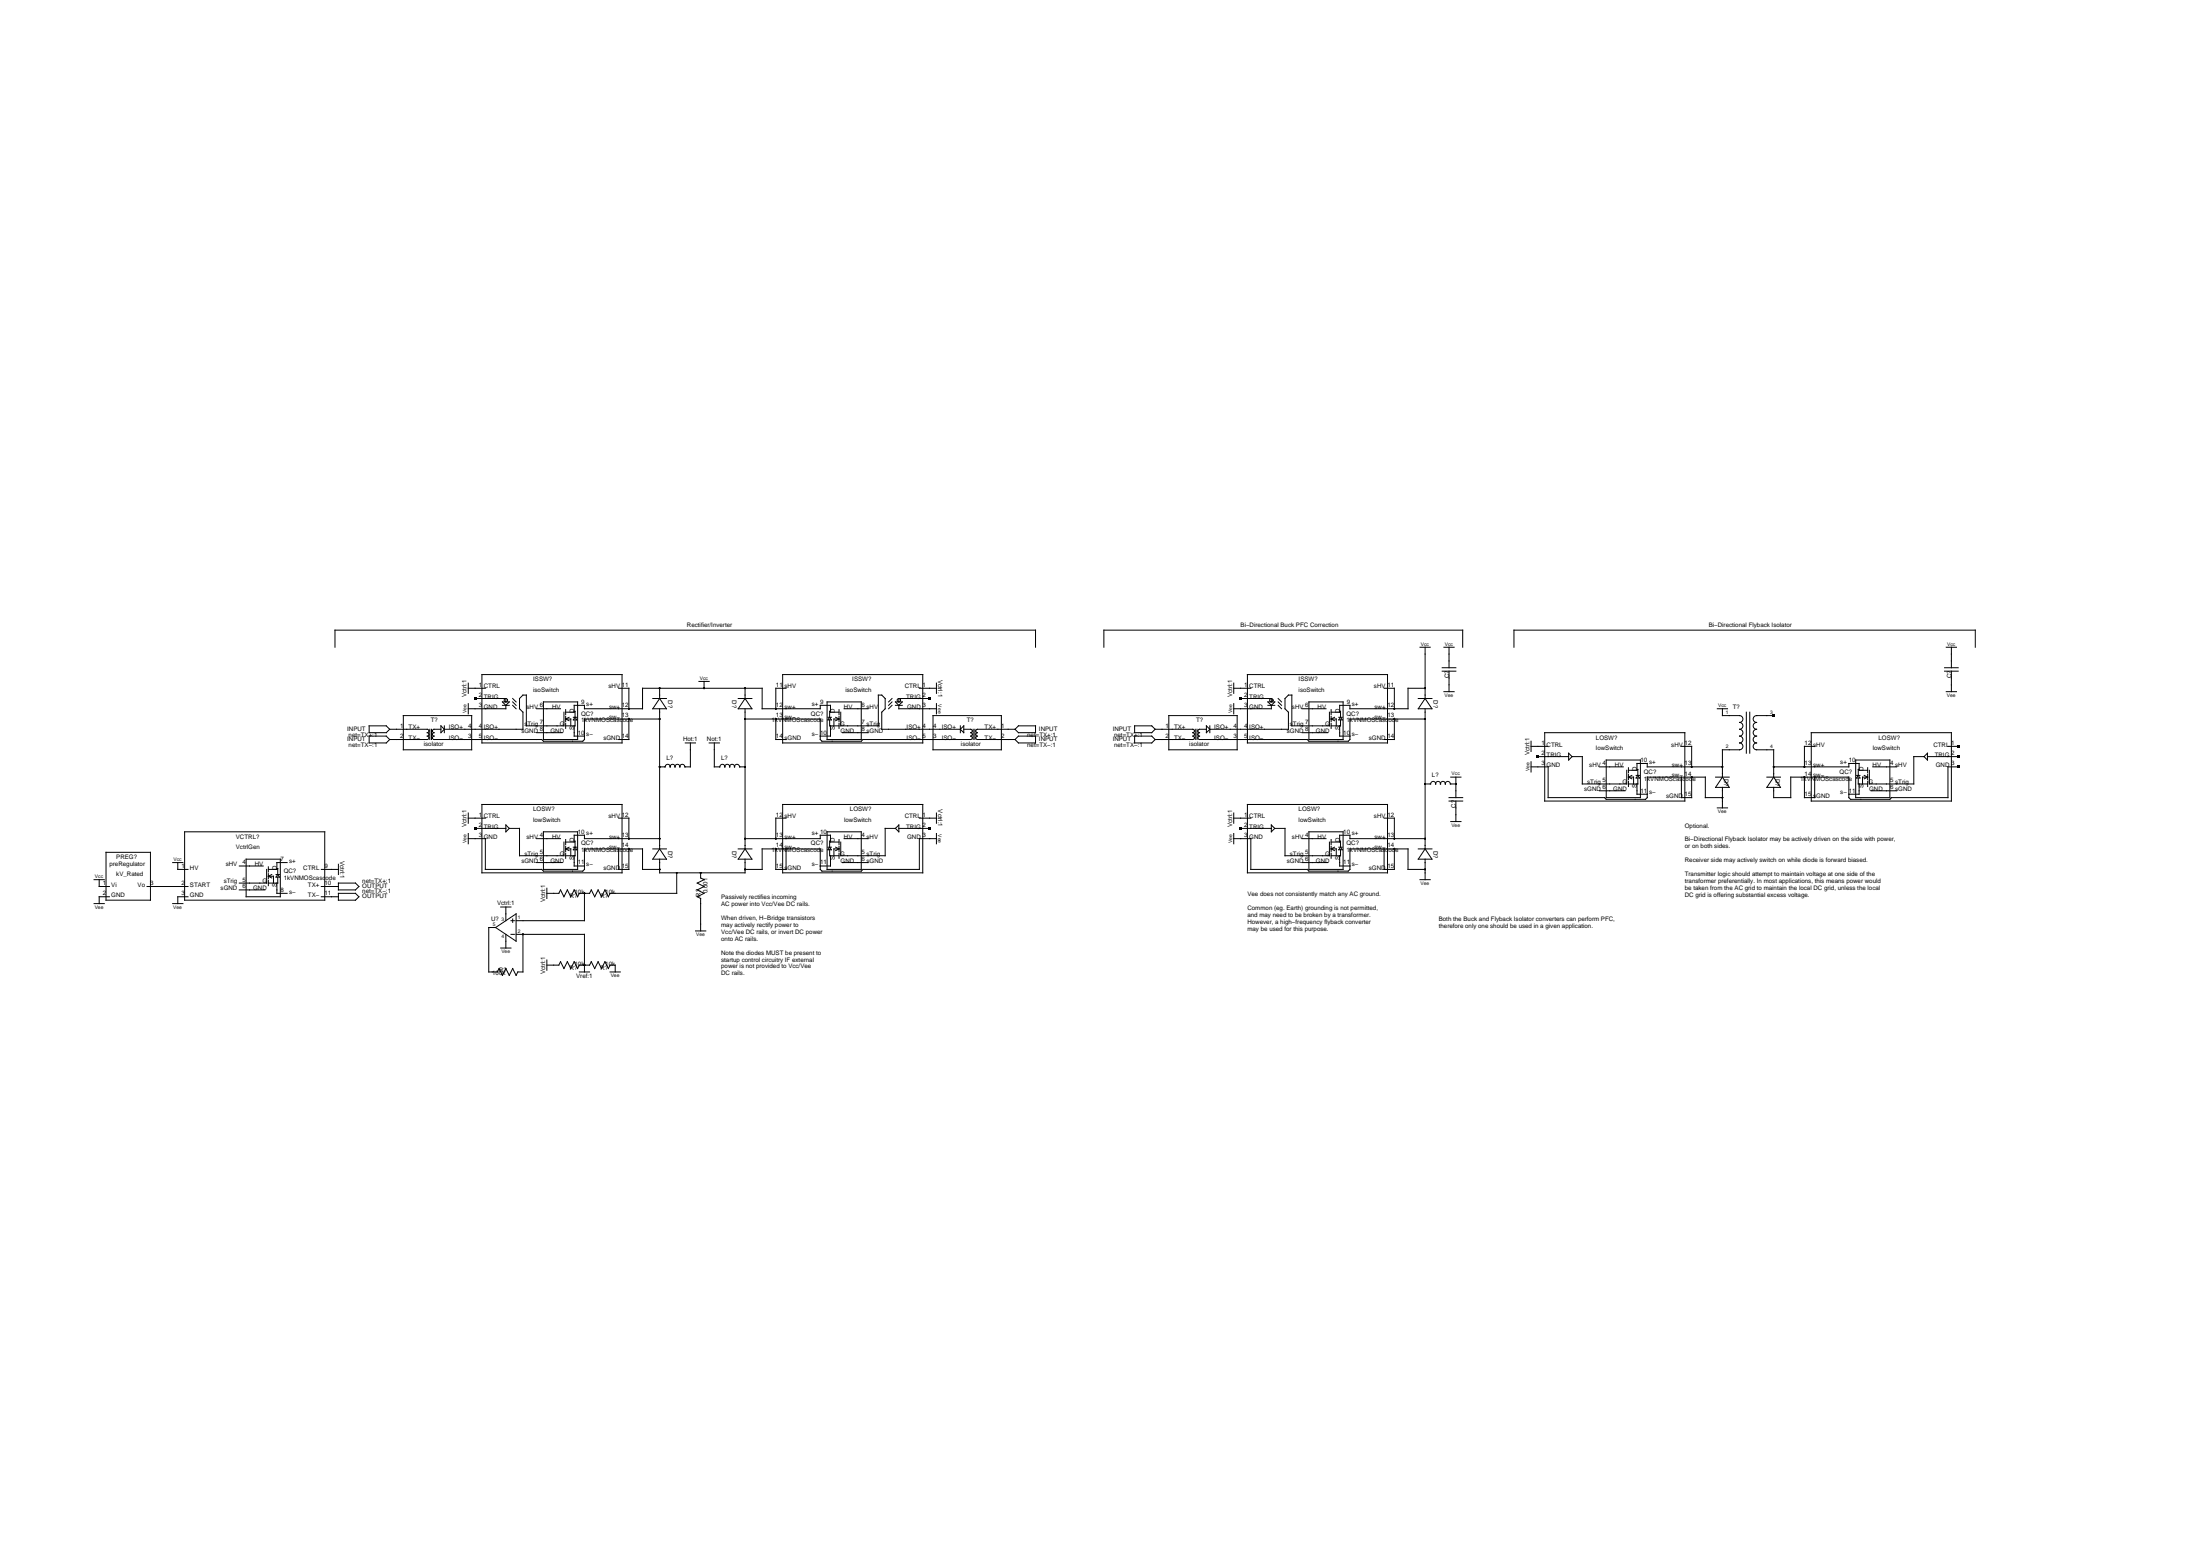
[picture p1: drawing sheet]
<svg xmlns="http://www.w3.org/2000/svg" width="297mm" height="210mm" viewBox="0 0 297 210" stroke-linecap="round" stroke-linejoin="round" font-family="sans-serif">
<g fill="none" stroke="#000" stroke-width=".14">
<path d="M45.2 87.4v-2.3h94.6v2.3M49.8 98h2.3l.5 .4-.5 .5h-2.3zM49.8 99.4h2.3l.5 .4-.5 .5h-2.3zM52.6 98.4h5.1l.1 .1 .1 .2-.1 .1-.1 .1 .1 .1 .1 .1-.1 .2-.1 .1h.1l.1 .2-.1 .2h-.1h-5.1M54.5 96.6h9.2v4.6h-9.2zM58 98.4v1.4M58.3 98.4v1.4M59.5 98l.5 .4-.5 .5zM60 98v.9M63.2 92.9h2.3M63.2 92.2v1.4M63.2 95v1.4"/>
<path d="M64.1 94.3h4.2v.5M65.1 91.1h18.9v9.2h-18.9zM67.8 95.2h1M67.8 94.8h1l-.5 .4zM68.3 95.2v.5h-5.1M69.2 94.3l.5 .5M69.2 94.8l.5 .4M69.2 95.2l.5 .5M72.5 95.7h3.2M72.5 98.9h3.4M73.4 94.8h4.6v5h-4.6zM76.1 96.1v1.9h-5v-4.2h-.5l-.5 .5v1.4l.5 .4v2.3h-10.6"/>
<path d="M76.4 96.1h1.1v-.9h1.4v.5h7.9v-2.8h16.1v2.8h7.8v-.5h1.4v.9h1.2M76.4 97.1h.7v.9M76.4 95.8v.7M76.4 96.7v.7M76.4 97.6v.7M76.4 97.1l.4 .2M76.8 96.8l-.4 .3M77.4 96.8h.5M77.5 98v1.4h1.4M77.5 96h.1v.8M77.6 97.2v.8h-1.2M77.6 96.8l.3 .4h-.5z"/>
<path d="M83.5 92.9h1.4v2.8M84.9 97.1v2.7h-1.4M88.1 94.3h1.9M89.1 97.1h-10.2v2.7l-.2 .3h-5.3l-.3-.3h-14.7v-.2v-.2h.2l-.2-.1v-.2v-.1l.2-.1-.2-.1v-.1v-.2l1.1-.1M89.1 94.3l.9 1.4h-1.9zM89.1 92.9v1.4M89.1 95.7v18.9M94.4 92h1.4M95.1 92v.9M99.7 94.3h1.8M100.6 97.1h10.1v2.7l.3 .3h5.3l.2-.3h14.7l.1-.2-.1-.2h-.2l.2-.1 .1-.2-.1-.1-.2-.1 .2-.1 .1-.1-.1-.2-1.1-.1M100.6 94.3l.9 1.4h-1.8z"/>
<path d="M100.6 92.9v1.4M100.6 95.7v18.9M104.7 97.1v2.7h1.4M105.7 91.1h18.9v9.2h-18.9zM106.1 92.9h-1.4v2.8M111.7 94.8h4.6v5h-4.6zM111.8 96.8h.4M112 97.2v.8h1.3M112 96.8l.2 .4h-.4zM112.1 98v1.4h-1.4M112.1 96h-.1v.8M112.8 96.8l.5 .3"/>
<path d="M113.3 97.1h-.7v.9M113.3 95.8v.7M113.3 96.7v.7M113.3 97.6v.7M113.3 97.1l-.5 .2M113.5 96.1v1.9h5.1v-4.2h.5l.4 .5v1.4l-.4 .4v2.3h10.6M113.7 98.9h3.5M114 95.7h3.2M120.4 94.3l-.4 .5M120.4 94.8l-.4 .4M120.4 95.2l-.4 .5M120.9 95.2h.9"/>
<path d="M120.9 94.8h.9l-.4 .4zM121.4 95.2v.5h5M124.1 92.9h2.3M125.5 94.3h-4.1v.5M126 96.6h9.2v4.6h-9.2zM126.4 92.2v1.4M126.4 95v1.4M129.7 98v.9M129.7 98.4l.4-.4v.9zM131.4 98.4v1.4M131.6 98.4v1.4M137 98.4h-5l-.2 .1-.1 .2 .1 .1 .2 .1-.2 .1-.1 .1 .1 .2 .2 .1h-.2l-.1 .2 .1 .2h.2h5"/>
<path d="M137 98.4l.5-.4h2.3v.9h-2.3zM137 99.8l.5-.4h2.3v.9h-2.3zM149 87.4v-2.3h48.5v2.3M153.2 98h2.3l.5 .4-.5 .5h-2.3zM153.2 99.4h2.3l.5 .4-.5 .5h-2.3zM156 98.4h5l.2 .1 .1 .2-.1 .1-.2 .1 .2 .1 .1 .1-.1 .2-.2 .1h.2l.1 .2-.1 .2h-.2h-5M157.8 96.6h9.2v4.6h-9.2zM161.4 98.4v1.4M161.6 98.4v1.4M162.9 98l.4 .4-.4 .5zM163.3 98v.9M166.6 92.9h2.3"/>
<path d="M166.6 92.2v1.4M166.6 95v1.4M167.5 94.3h4.2v.5M168.4 91.1h18.9v9.2h-18.9zM171.2 95.2h.9M171.2 94.8h.9l-.4 .4zM171.7 95.2v.5h-5.1M172.6 94.3l.4 .5M172.6 94.8l.4 .4M172.6 95.2l.4 .5M175.8 95.7h3.2M175.8 98.9h3.5"/>
<path d="M176.7 94.8h4.6v5h-4.6zM179.5 96.1v1.9h-5.1v-4.2h-.4l-.5 .5v1.4l.5 .4v2.3h-10.7M179.7 97.1h.7v.9M179.7 95.8v.7M179.7 96.7v.7M179.7 97.6v.7M179.7 97.1l.5 .2M180.2 96.8l-.5 .3M180.8 96.8h.4M180.9 98v1.4h1.4M180.9 96h.1v.8M181 97.2v.8h-1.3"/>
<path d="M181 96.8l.2 .4h-.4zM186.9 92.9h1.4v2.8M188.3 97.1v2.7h-1.4M191.5 94.3h1.8M191.7 87.4h1.4M192.4 97.1h-10.1v2.7l-.3 .3h-5.3l-.2-.3h-14.7l-.1-.2 .1-.2h.2l-.2-.1-.1-.2 .1-.1 .2-.1-.2-.1-.1-.1 .1-.2 1.1-.1M192.4 92.9h-2.3v2.8h-7.8v-.5h-1.4v.9h-1.2M192.4 94.3l.9 1.4h-1.8zM192.4 87.4v6.9M192.4 95.7v18.9M194.7 90.6h1.9M194.7 90.1h1.9"/>
<path d="M195 93.4h1.3M195 87.4h1.3M195.6 87.4v2.7M195.6 90.6v2.8M204.4 87.4v-2.3h62.3v2.3M208.6 98.9h18.9v9.2h-18.9zM231.9 95.7h1.3M232.6 95.7v.9h2.3a.46 .46 0 0 1 .4 .5 .46 .46 0 0 1-.4 .4 .46 .46 0 0 1 .4 .5 .46 .46 0 0 1-.4 .4 .46 .46 0 0 1 .4 .5 .46 .46 0 0 1-.4 .5 .46 .46 0 0 1 .4 .4 .46 .46 0 0 1-.4 .5 .46 .46 0 0 1 .4 .4 .46 .46 0 0 1-.4 .5h-2.3v3.7M235.8 96.1v5.6M236.2 96.1v5.6M239.5 96.6h-2.3a.46 .46 0 0 0-.5 .5 .46 .46 0 0 0 .5 .4 .46 .46 0 0 0-.5 .5 .46 .46 0 0 0 .5 .4 .46 .46 0 0 0-.5 .5 .46 .46 0 0 0 .5 .5 .46 .46 0 0 0-.5 .4 .46 .46 0 0 0 .5 .5 .46 .46 0 0 0-.5 .4 .46 .46 0 0 0 .5 .5h2.3v3.7M244.6 98.9h18.9v9.2h-18.9z"/>
<path d="M262.5 90.6h1.9M262.5 90.1h1.9M262.8 93.4h1.4M262.8 87.4h1.4M263.5 87.4v2.7M263.5 90.6v2.8M12.7 118.7h1.4M13.4 118.7v1h1.4M14.3 115.1h6v6.4h-6zM19.9 119.7h5.5M23.3 116.4h1.4M24 116.4v1h1.4"/>
<path d="M24.9 112.3h18.9v9.2h-18.9zM32.3 116.9h3.2M33.2 116h4.6v5.1h-4.6zM36 117.4v1.8h-3.7M36.2 117v.7M36.2 117.9v.7M36.2 118.9v.7M36.2 118.3h.7v.9M36.2 118.3l.5 .2M36.7 118.1l-.5 .2M37.3 118.1h.4M37.4 119.2v1.4h1.4"/>
<path d="M37.4 117.2h.1v.9M37.5 118.4v.8h-1.3M37.5 118.1l.2 .3h-.4zM38.8 116.4h-1.4v1h-1.2M43.4 119.7h2.3M43.4 117.4h2.3M45.7 119.2h2.3l.5 .5-.5 .4h-2.3zM45.7 116.7v1.4M63.2 113.2h2.3v4.2h7.6l.3 .2h5.3l.2-.2v-2.8h7.9v2.8h2.3M63.2 110.4h2.3M63.2 109.7v1.4M63.2 112.5v1.4"/>
<path d="M64.1 111.8h4.2M65.1 108.6h18.9v9.2h-18.9zM68.3 111.4l.5 .4-.5 .5zM68.8 111.8h1.3v3.7h6v-1.8M72.5 116.4h3.4M72.5 113.2h3.2M73.4 112.3h4.6v5.1h-4.6zM73.8 119.9v1.4M76.4 114.6h.7v.9M76.4 113.3v.7M76.4 114.2v.7M76.4 115.2v.7"/>
<path d="M76.4 114.6l.4 .2M76.8 114.4l-.4 .2M77.4 114.4h.5M77.5 115.5v1.4h1.4M77.5 113.6h.1v.8M77.6 114.7v.8h-1.2M77.6 114.4l.3 .3h-.5zM83.5 114.6v2.8h1.4v-2.8M83.5 110.4h1.4v2.8M88.1 114.6h1.9M89.1 114.6l.9 1.4h-1.9zM89.1 113.2h-10.2v-.5h-1.4v1h-1.1"/>
<path d="M89.1 116v1.8h11.5v-1.8M91.4 117.8v2.8h-9l-.3 .5-.4-1-.5 1-.4-1-.5 1-.5-1-.2 .5h-1.4l-.2 .5-.5-1-.4 1-.5-1-.5 1-.4-1-.2 .5h-1.7M92.5 100.3h1.4M93.2 100.3v3.2h-.7a.34 .34 0 0 0-.4-.3 .34 .34 0 0 0-.3 .3 .33 .33 0 0 0-.3-.3 .33 .33 0 0 0-.4 .3 .33 .33 0 0 0-.3-.3 .33 .33 0 0 0-.3 .3 .34 .34 0 0 0-.3-.3 .34 .34 0 0 0-.4 .3h-.7M94.6 117.8v.7l.5 .2-1 .5 1 .5-1 .4 1 .5-1 .5 .5 .2v4.4M95.8 100.3h1.3M96.4 100.3v3.2h.8a.34 .34 0 0 1 .3-.3 .34 .34 0 0 1 .4 .3 .33 .33 0 0 1 .3-.3 .33 .33 0 0 1 .3 .3 .33 .33 0 0 1 .3-.3 .33 .33 0 0 1 .4 .3 .34 .34 0 0 1 .3-.3 .34 .34 0 0 1 .3 .3h.8M99.7 114.6h1.8M100.6 114.6l.9 1.4h-1.8zM100.6 113.2h10.1v-.5h1.4v1h1.2M104.7 114.6v2.8h1.4v-2.8M105.7 108.6h18.9v9.2h-18.9z"/>
<path d="M106.1 110.4h-1.4v2.8M111.7 112.3h4.6v5.1h-4.6zM111.8 114.4h.4M112 114.7v.8h1.3M112 114.4l.2 .3h-.4zM112.1 115.5v1.4h-1.4M112.1 113.6h-.1v.8M112.8 114.4l.5 .2M113.3 114.6h-.7v.9M113.3 113.3v.7M113.3 114.2v.7M113.3 115.2v.7"/>
<path d="M113.3 114.6l-.5 .2M113.7 116.4h3.5M114 113.2h3.2M120.9 111.8h-1.4v3.7h-6v-1.8M120.9 111.8l.5-.4v.9zM121.4 111.8h4.1M124.1 110.4h2.3M126.4 113.2h-2.3v4.2h-7.6l-.2 .2h-5.3l-.3-.2v-2.8h-7.8v2.8h-2.3M126.4 109.7v1.4M126.4 112.5v1.4M166.6 113.2h2.3v4.2h7.6l.2 .2h5.3l.3-.2v-2.8h7.8v2.8h2.3M166.6 110.4h2.3"/>
<path d="M166.6 109.7v1.4M166.6 112.5v1.4M167.5 111.8h4.2M168.4 108.6h18.9v9.2h-18.9zM171.7 111.4l.4 .4-.4 .5zM172.1 111.8h1.4v3.7h6v-1.8M175.8 116.4h3.5M175.8 113.2h3.2M176.7 112.3h4.6v5.1h-4.6zM179.7 114.6h.7v.9M179.7 113.3v.7M179.7 114.2v.7"/>
<path d="M179.7 115.2v.7M179.7 114.6l.5 .2M180.2 114.4l-.5 .2M180.8 114.4h.4M180.9 115.5v1.4h1.4M180.9 113.6h.1v.8M181 114.7v.8h-1.3M181 114.4l.2 .3h-.4zM186.9 114.6v2.8h1.4v-2.8M186.9 110.4h1.4v2.8M191.5 114.6h1.8M191.7 118.7h1.4"/>
<path d="M192.4 105.8h.8a.34 .34 0 0 1 .3-.3 .34 .34 0 0 1 .3 .3 .33 .33 0 0 1 .4-.3 .33 .33 0 0 1 .3 .3 .33 .33 0 0 1 .3-.3 .33 .33 0 0 1 .3 .3 .34 .34 0 0 1 .4-.3 .34 .34 0 0 1 .3 .3h.8M192.4 114.6l.9 1.4h-1.8zM192.4 113.2h-10.1v-.5h-1.4v1h-1.2M192.4 116v2.7M195.6 108.1h1.9M195.6 107.7h1.9M195.9 110.9h1.4M195.9 104.9h1.4M196.6 104.9v2.8M196.6 108.1v2.8M206.7 103.5h2.3v4.2h7.6l.3 .2h5.3l.2-.2v-2.8h7.8v2.8h2.4M206.7 100.7h2.3"/>
<path d="M206.7 100.1v1.3M206.7 102.8v1.4M207.6 102.1h4.2M211.8 101.7l.5 .4-.5 .5zM212.3 102.1h1.3v3.7h6v-1.8M215.9 103.5h3.3M215.9 106.7h3.5M216.9 102.6h4.6v5.1h-4.6zM219.9 104.9h.7v.9M219.9 103.6v.7M219.9 104.6v.6M219.9 105.5v.7"/>
<path d="M219.9 104.9l.4 .2M220.3 104.7l-.4 .2M220.9 104.7h.5M221 105.8v1.4h1.4M221 103.9h.1v.8M221.1 105v.8h-1.2M221.1 104.7l.3 .3h-.5zM227 104.9v2.8h1.4v-2.8M227 100.7h1.4v2.8M231.6 104.9h1.9M231.9 109.1h1.3M232.6 103.5h-10.2v-.4h-1.4v.9h-1.1"/>
<path d="M232.6 104.9l.9 1.4h-1.9zM232.6 106.3v2.8M238.6 104.9h1.8M239.5 103.5h10.1v-.4h1.4v.9h1.2M239.5 104.9l.9 1.4h-1.8zM243.6 104.9v2.8h1.4v-2.8M245 100.7h-1.4v2.8M250.6 102.6h4.6v5.1h-4.6zM250.7 104.7h.4M250.9 105v.8h1.3M250.9 104.7l.2 .3h-.4zM251 105.8v1.4h-1.4"/>
<path d="M251 103.9h-.1v.8M251.7 104.7l.5 .2M252.2 104.9h-.7v.9M252.2 103.6v.7M252.2 104.6v.6M252.2 105.5v.7M252.2 104.9l-.5 .2M252.6 106.7h3.5M252.9 103.5h3.2M259.8 102.1h-1.4v3.7h-6v-1.8M259.8 102.1l.4-.4v.9zM260.2 102.1h4.2"/>
<path d="M263 100.7h1.4M264.4 103.5h-1.4v4.2h-7.6l-.2 .2h-5.3l-.3-.2v-2.8h-7.8v2.8h-2.3v-1.4M12.7 122h1.4M14.8 121.1h-1.4v.9M23.3 122h1.4M25.4 121.1h-1.4v.9M32.3 120.1h3.5M43.4 121.1h2.3M45.7 120.6h2.3l.5 .5-.5 .4h-2.3zM66.9 125.2l2.8-1.8v3.6zM66.9 125.2h-.9v6h1.2M67.6 122.4h1.4"/>
<path d="M67.6 128h1.4M68.3 122.4v1.9M68.3 126.1v1.9M69 124.3h.5M69 126.1h.5M69.2 124v.5M69.7 126.1h9.2v5.1M70.6 126.1v5.1h-.7l-.2 .5-.5-1-.4 1-.5-1-.5 1-.4-1-.3 .5M73.8 129.6v1.4M73.8 130.3h1.7l.2-.5 .4 .9 .5-.9 .5 .9 .4-.9 .5 .9 .2-.4h1.4l.2-.5 .5 .9 .5-.9 .4 .9 .5-.9 .4 .9 .3-.4h.7v.9M78.2 131.2h1.4M78.9 120.6v3.7h-9.2"/>
<path d="M82.4 131.2h1.4M93.9 125.7h1.4"/>
<circle cx="68.3" cy="94.5" r=".23"/>
<circle cx="121.4" cy="94.5" r=".23"/>
<circle cx="171.7" cy="94.5" r=".23"/>
</g>
<g fill="#000">
<path d="M64 94.2h.3v.2h-.3zM125.4 94.2h.3v.2h-.3zM167.4 94.2h.2v.2h-.2zM239.3 96.5h.3v.2h-.3zM64 111.7h.3v.3h-.3zM125.4 111.7h.3v.3h-.3zM167.4 111.7h.2v.3h-.2zM207.5 102h.3v.3h-.3zM264.3 102h.2v.3h-.2zM264.3 103.4h.2v.3h-.2zM264.3 100.6h.2v.3h-.2z"/>
<circle cx="84.9" cy="97.1" r=".12"/>
<circle cx="84.9" cy="95.7" r=".12"/>
<circle cx="89.1" cy="97.1" r=".12"/>
<circle cx="89.1" cy="92.9" r=".12"/>
<circle cx="95.1" cy="92.9" r=".12"/>
<circle cx="100.6" cy="97.1" r=".12"/>
<circle cx="100.6" cy="92.9" r=".12"/>
<circle cx="104.7" cy="95.7" r=".12"/>
<circle cx="104.7" cy="97.1" r=".12"/>
<circle cx="188.3" cy="95.7" r=".12"/>
<circle cx="188.3" cy="97.1" r=".12"/>
<circle cx="192.4" cy="92.9" r=".12"/>
<circle cx="192.4" cy="97.1" r=".12"/>
<circle cx="84.9" cy="113.2" r=".12"/>
<circle cx="84.9" cy="114.6" r=".12"/>
<circle cx="89.1" cy="113.2" r=".12"/>
<circle cx="89.1" cy="103.5" r=".12"/>
<circle cx="89.1" cy="117.4" r=".12"/>
<circle cx="91.4" cy="117.8" r=".12"/>
<circle cx="94.6" cy="117.8" r=".12"/>
<circle cx="100.6" cy="113.2" r=".12"/>
<circle cx="100.6" cy="103.5" r=".12"/>
<circle cx="100.6" cy="117.4" r=".12"/>
<circle cx="104.7" cy="113.2" r=".12"/>
<circle cx="104.7" cy="114.6" r=".12"/>
<circle cx="188.3" cy="113.2" r=".12"/>
<circle cx="188.3" cy="114.6" r=".12"/>
<circle cx="192.4" cy="113.2" r=".12"/>
<circle cx="192.4" cy="105.8" r=".12"/>
<circle cx="192.4" cy="117.4" r=".12"/>
<circle cx="196.6" cy="105.8" r=".12"/>
<circle cx="228.4" cy="103.5" r=".12"/>
<circle cx="228.4" cy="104.9" r=".12"/>
<circle cx="232.6" cy="103.5" r=".12"/>
<circle cx="232.6" cy="107.7" r=".12"/>
<circle cx="239.5" cy="103.5" r=".12"/>
<circle cx="243.6" cy="103.5" r=".12"/>
<circle cx="243.6" cy="104.9" r=".12"/>
<circle cx="70.6" cy="126.1" r=".12"/>
<circle cx="78.9" cy="120.6" r=".12"/>
<circle cx="78.9" cy="130.3" r=".12"/>
</g>
<g font-size=".8">
<text x="92.8" y="84.6">Rectifier/Inverter</text>
<text x="167.5" y="84.6">Bi−Directional Buck PFC Correction</text>
<text x="230.7" y="84.6">Bi−Directional Flyback Isolator</text>
<text x="63" y="94.1" transform="rotate(-90 63 94.1)">Vctrl:1</text>
<text x="64.6" y="94.1">2</text>
<text x="64.6" y="95.5">3</text>
<text x="64.6" y="92.7">1</text>
<text x="65.3" y="94.3">TRIG</text>
<text x="65.3" y="95.7">GND</text>
<text x="65.3" y="92.9">CTRL</text>
<text x="71.1" y="95.7">sHV</text>
<text x="72" y="92">ISSW?</text>
<text x="72" y="93.4">isoSwitch</text>
<text x="72.9" y="95.5">6</text>
<text x="74.6" y="95.7">HV</text>
<text x="78.5" y="95">9</text>
<text x="79.2" y="95.2">s+</text>
<text x="82.2" y="92.9">sHV</text>
<text x="82.2" y="95.7">sw+</text>
<text x="84" y="92.7">11</text>
<text x="84" y="95.5">12</text>
<text x="90.2" y="94.5" transform="rotate(90 90.2 94.5)">D?</text>
<text x="98.8" y="94.5" transform="rotate(90 98.8 94.5)">D?</text>
<text x="104.8" y="92.7">11</text>
<text x="104.8" y="95.5">12</text>
<text x="105.9" y="92.9">sHV</text>
<text x="105.9" y="95.7">sw+</text>
<text x="109.6" y="95.2">s+</text>
<text x="110.7" y="95">9</text>
<text x="114" y="95.7">HV</text>
<text x="114.2" y="93.4">isoSwitch</text>
<text x="115.1" y="92">ISSW?</text>
<text x="116.3" y="95.5">6</text>
<text x="117" y="95.7">sHV</text>
<text x="122.2" y="92.9">CTRL</text>
<text x="122.3" y="94.3">TRIG</text>
<text x="122.5" y="95.7">GND</text>
<text x="124.6" y="95.5">3</text>
<text x="124.6" y="94.1">2</text>
<text x="124.6" y="92.7">1</text>
<text x="126.7" y="91.7" transform="rotate(90 126.7 91.7)">Vctrl:1</text>
<text x="166.3" y="94.1" transform="rotate(-90 166.3 94.1)">Vctrl:1</text>
<text x="168" y="94.1">2</text>
<text x="168" y="95.5">3</text>
<text x="168" y="92.7">1</text>
<text x="168.7" y="94.3">TRIG</text>
<text x="168.7" y="95.7">GND</text>
<text x="168.7" y="92.9">CTRL</text>
<text x="174.4" y="95.7">sHV</text>
<text x="175.3" y="92">ISSW?</text>
<text x="175.3" y="93.4">isoSwitch</text>
<text x="176.2" y="95.5">6</text>
<text x="177.9" y="95.7">HV</text>
<text x="181.8" y="95">9</text>
<text x="182.5" y="95.2">s+</text>
<text x="185.5" y="92.9">sHV</text>
<text x="185.6" y="95.7">sw+</text>
<text x="187.3" y="95.5">12</text>
<text x="187.3" y="92.7">11</text>
<text x="193.6" y="94.5" transform="rotate(90 193.6 94.5)">D?</text>
<text x="195.6" y="91.5" transform="rotate(-90 195.6 91.5)">C?</text>
<text x="233.9" y="95.7">T?</text>
<text x="263.5" y="91.5" transform="rotate(-90 263.5 91.5)">C?</text>
<text x="46.9" y="98.7">INPUT</text>
<text x="46.9" y="100">INPUT</text>
<text x="47.1" y="99.5">net=TX+:1</text>
<text x="47.1" y="100.9">net=TX−:1</text>
<text x="54" y="98.2">1</text>
<text x="54" y="99.6">2</text>
<text x="55.2" y="98.5">TX+</text>
<text x="55.2" y="99.8">TX−</text>
<text x="57.2" y="100.7">isolator</text>
<text x="58.1" y="97.5">T?</text>
<text x="60.6" y="98.5">ISO+</text>
<text x="60.6" y="99.8">ISO−</text>
<text x="63.2" y="98.2">4</text>
<text x="63.2" y="99.6">3</text>
<text x="64.6" y="98.2">4</text>
<text x="64.6" y="99.6">5</text>
<text x="65.3" y="98.5">ISO+</text>
<text x="65.3" y="99.8">ISO−</text>
<text x="70.4" y="98.9">sGND</text>
<text x="70.8" y="98">sTrig</text>
<text x="72.9" y="97.8">7</text>
<text x="72.9" y="98.7">8</text>
<text x="74.3" y="98.9">GND</text>
<text x="75.6" y="98">G</text>
<text x="77.5" y="98.5" transform="rotate(-90 77.5 98.5)">S</text>
<text x="77.5" y="96.2" transform="rotate(-90 77.5 96.2)">D</text>
<text x="78" y="99.2">10</text>
<text x="78.4" y="96.6">QC?</text>
<text x="78.4" y="97.5">1kVNMOScascode</text>
<text x="79.2" y="99.4">s−</text>
<text x="81.5" y="99.8">sGND</text>
<text x="82.2" y="97.1">sw−</text>
<text x="84" y="99.6">14</text>
<text x="84" y="96.8">13</text>
<text x="92.2" y="100.1">Hot:1</text>
<text x="95.4" y="100.1">Not:1</text>
<text x="104.2" y="97.5">1kVNMOScascode</text>
<text x="104.8" y="99.6">14</text>
<text x="104.8" y="96.8">13</text>
<text x="105.9" y="99.8">sGND</text>
<text x="105.9" y="97.1">sw−</text>
<text x="109.5" y="96.6">QC?</text>
<text x="109.6" y="99.4">s−</text>
<text x="110.7" y="99.2">10</text>
<text x="112.7" y="96.2" transform="rotate(-90 112.7 96.2)">D</text>
<text x="112.7" y="98.5" transform="rotate(-90 112.7 98.5)">S</text>
<text x="113.4" y="98">G</text>
<text x="113.5" y="98.9">GND</text>
<text x="116.3" y="97.8">7</text>
<text x="116.3" y="98.7">8</text>
<text x="117" y="98">sTrig</text>
<text x="117" y="98.9">sGND</text>
<text x="122.4" y="98.5">ISO+</text>
<text x="122.4" y="99.8">ISO−</text>
<text x="124.6" y="98.2">4</text>
<text x="124.6" y="99.6">5</text>
<text x="126" y="98.2">4</text>
<text x="126" y="99.6">3</text>
<text x="127.1" y="98.5">ISO+</text>
<text x="127.1" y="99.8">ISO−</text>
<text x="129.7" y="100.7">isolator</text>
<text x="130.5" y="97.5">T?</text>
<text x="132.9" y="98.5">TX+</text>
<text x="132.9" y="99.8">TX−</text>
<text x="135.2" y="98.2">1</text>
<text x="135.2" y="99.6">2</text>
<text x="138.7" y="99.5">net=TX+:1</text>
<text x="138.7" y="100.9">net=TX−:1</text>
<text x="140.3" y="98.7">INPUT</text>
<text x="140.3" y="100">INPUT</text>
<text x="150.2" y="98.7">INPUT</text>
<text x="150.2" y="100">INPUT</text>
<text x="150.4" y="99.5">net=TX+:1</text>
<text x="150.4" y="100.9">net=TX−:1</text>
<text x="157.4" y="98.2">1</text>
<text x="157.4" y="99.6">2</text>
<text x="158.5" y="98.5">TX+</text>
<text x="158.5" y="99.8">TX−</text>
<text x="160.6" y="100.7">isolator</text>
<text x="161.5" y="97.5">T?</text>
<text x="163.9" y="98.5">ISO+</text>
<text x="163.9" y="99.8">ISO−</text>
<text x="166.6" y="98.2">4</text>
<text x="166.6" y="99.6">3</text>
<text x="168" y="98.2">4</text>
<text x="168" y="99.6">5</text>
<text x="168.7" y="98.5">ISO+</text>
<text x="168.7" y="99.8">ISO−</text>
<text x="173.7" y="98.9">sGND</text>
<text x="174.2" y="98">sTrig</text>
<text x="176.2" y="97.8">7</text>
<text x="176.2" y="98.7">8</text>
<text x="177.7" y="98.9">GND</text>
<text x="178.9" y="98">G</text>
<text x="180.9" y="98.5" transform="rotate(-90 180.9 98.5)">S</text>
<text x="180.9" y="96.2" transform="rotate(-90 180.9 96.2)">D</text>
<text x="181.4" y="99.2">10</text>
<text x="181.8" y="96.6">QC?</text>
<text x="181.8" y="97.5">1kVNMOScascode</text>
<text x="182.5" y="99.4">s−</text>
<text x="184.8" y="99.8">sGND</text>
<text x="185.6" y="97.1">sw−</text>
<text x="187.3" y="96.8">13</text>
<text x="187.3" y="99.6">14</text>
<text x="206.5" y="101.9" transform="rotate(-90 206.5 101.9)">Vctrl:1</text>
<text x="208.1" y="101.9">2</text>
<text x="208.1" y="100.5">1</text>
<text x="208.8" y="100.8">CTRL</text>
<text x="215.5" y="99.8">LOSW?</text>
<text x="215.5" y="101.2">lowSwitch</text>
<text x="225.7" y="100.8">sHV</text>
<text x="227.5" y="100.5">12</text>
<text x="243.6" y="100.5">12</text>
<text x="244.8" y="100.8">sHV</text>
<text x="252.8" y="101.2">lowSwitch</text>
<text x="253.6" y="99.8">LOSW?</text>
<text x="261" y="100.8">CTRL</text>
<text x="263.4" y="101.9">2</text>
<text x="263.4" y="100.5">1</text>
<text x="90" y="102.6">L?</text>
<text x="97.4" y="102.6">L?</text>
<text x="193.3" y="104.9">L?</text>
<text x="208.1" y="103.3">3</text>
<text x="208.8" y="102.2">TRIG</text>
<text x="208.8" y="103.5">GND</text>
<text x="213.9" y="106.8">sGND</text>
<text x="214.3" y="105.8">sTrig</text>
<text x="214.6" y="103.5">sHV</text>
<text x="216.4" y="106.5">6</text>
<text x="216.4" y="103.3">4</text>
<text x="216.4" y="105.6">5</text>
<text x="217.8" y="106.8">GND</text>
<text x="218" y="103.5">HV</text>
<text x="219.1" y="105.8">G</text>
<text x="221" y="106.4" transform="rotate(-90 221 106.4)">S</text>
<text x="221" y="104" transform="rotate(-90 221 104)">D</text>
<text x="221.5" y="107">11</text>
<text x="221.5" y="102.8">10</text>
<text x="221.9" y="104.4">QC?</text>
<text x="221.9" y="105.4">1kVNMOScascode</text>
<text x="222.7" y="107.2">s−</text>
<text x="222.7" y="103.1">s+</text>
<text x="225" y="107.7">sGND</text>
<text x="225.7" y="103.5">sw+</text>
<text x="225.7" y="104.9">sw−</text>
<text x="227.5" y="107.5">15</text>
<text x="227.5" y="103.3">13</text>
<text x="227.5" y="104.7">14</text>
<text x="232.8" y="105.1" transform="rotate(90 232.8 105.1)">D?</text>
<text x="239.7" y="105.1" transform="rotate(90 239.7 105.1)">D?</text>
<text x="243.1" y="105.4">1kVNMOScascode</text>
<text x="243.6" y="107.5">15</text>
<text x="243.6" y="103.3">13</text>
<text x="243.6" y="104.7">14</text>
<text x="244.8" y="107.7">sGND</text>
<text x="244.8" y="103.5">sw+</text>
<text x="244.8" y="104.9">sw−</text>
<text x="248.4" y="104.4">QC?</text>
<text x="248.5" y="107.2">s−</text>
<text x="248.5" y="103.1">s+</text>
<text x="249.6" y="107">11</text>
<text x="249.6" y="102.8">10</text>
<text x="251.6" y="104" transform="rotate(-90 251.6 104)">D</text>
<text x="251.6" y="106.4" transform="rotate(-90 251.6 106.4)">S</text>
<text x="252.3" y="105.8">G</text>
<text x="252.4" y="106.8">GND</text>
<text x="252.8" y="103.5">HV</text>
<text x="255.2" y="103.3">4</text>
<text x="255.2" y="105.6">5</text>
<text x="255.2" y="106.5">6</text>
<text x="255.9" y="103.5">sHV</text>
<text x="255.9" y="105.8">sTrig</text>
<text x="255.9" y="106.8">sGND</text>
<text x="261.2" y="102.2">TRIG</text>
<text x="261.4" y="103.5">GND</text>
<text x="263.4" y="103.3">3</text>
<text x="31.8" y="113.2">VCTRL?</text>
<text x="63" y="111.6" transform="rotate(-90 63 111.6)">Vctrl:1</text>
<text x="64.6" y="111.6">2</text>
<text x="64.6" y="113">3</text>
<text x="64.6" y="110.2">1</text>
<text x="65.3" y="111.8">TRIG</text>
<text x="65.3" y="113.2">GND</text>
<text x="65.3" y="110.5">CTRL</text>
<text x="71.1" y="113.2">sHV</text>
<text x="72" y="109.5">LOSW?</text>
<text x="72" y="110.9">lowSwitch</text>
<text x="72.9" y="113">4</text>
<text x="74.6" y="113.2">HV</text>
<text x="77.5" y="113.7" transform="rotate(-90 77.5 113.7)">D</text>
<text x="78" y="112.5">10</text>
<text x="79.2" y="112.8">s+</text>
<text x="82.2" y="110.5">sHV</text>
<text x="82.2" y="113.2">sw+</text>
<text x="84" y="110.2">12</text>
<text x="84" y="113">13</text>
<text x="104.8" y="110.2">12</text>
<text x="104.8" y="113">13</text>
<text x="105.9" y="110.5">sHV</text>
<text x="105.9" y="113.2">sw+</text>
<text x="109.6" y="112.8">s+</text>
<text x="110.7" y="112.5">10</text>
<text x="112.7" y="113.7" transform="rotate(-90 112.7 113.7)">D</text>
<text x="114" y="113.2">HV</text>
<text x="114" y="110.9">lowSwitch</text>
<text x="114.8" y="109.5">LOSW?</text>
<text x="116.3" y="113">4</text>
<text x="117" y="113.2">sHV</text>
<text x="122.2" y="110.5">CTRL</text>
<text x="122.3" y="111.8">TRIG</text>
<text x="122.5" y="113.2">GND</text>
<text x="124.6" y="113">3</text>
<text x="124.6" y="111.6">2</text>
<text x="124.6" y="110.2">1</text>
<text x="126.7" y="109.3" transform="rotate(90 126.7 109.3)">Vctrl:1</text>
<text x="166.3" y="111.6" transform="rotate(-90 166.3 111.6)">Vctrl:1</text>
<text x="168" y="111.6">2</text>
<text x="168" y="113">3</text>
<text x="168" y="110.2">1</text>
<text x="168.7" y="111.8">TRIG</text>
<text x="168.7" y="113.2">GND</text>
<text x="168.7" y="110.5">CTRL</text>
<text x="174.4" y="113.2">sHV</text>
<text x="175.3" y="109.5">LOSW?</text>
<text x="175.3" y="110.9">lowSwitch</text>
<text x="176.2" y="113">4</text>
<text x="177.9" y="113.2">HV</text>
<text x="180.9" y="113.7" transform="rotate(-90 180.9 113.7)">D</text>
<text x="181.4" y="112.5">10</text>
<text x="182.5" y="112.8">s+</text>
<text x="185.5" y="110.5">sHV</text>
<text x="185.6" y="113.2">sw+</text>
<text x="187.3" y="113">13</text>
<text x="187.3" y="110.2">12</text>
<text x="196.6" y="109.1" transform="rotate(-90 196.6 109.1)">C?</text>
<text x="227.5" y="111.7">Optional.</text>
<text x="227.5" y="113.6">Bi−Directional Flyback Isolator may be actively driven on the side with power,</text>
<text x="13.9" y="119.5">1</text>
<text x="14.8" y="116.9">preRegulator</text>
<text x="15" y="119.7">Vi</text>
<text x="15.7" y="118.3">kV_Rated</text>
<text x="15.7" y="116">PREG?</text>
<text x="18.6" y="119.7">Vo</text>
<text x="20.3" y="119.5">3</text>
<text x="24.5" y="119.5">2</text>
<text x="24.5" y="117.2">1</text>
<text x="25.6" y="119.7">START</text>
<text x="25.6" y="117.4">HV</text>
<text x="30.2" y="119.2">sTrig</text>
<text x="30.5" y="116.9">sHV</text>
<text x="31.8" y="114.6">VctrlGen</text>
<text x="32.7" y="119">5</text>
<text x="32.7" y="119.9">6</text>
<text x="32.7" y="116.7">4</text>
<text x="34.4" y="116.9">HV</text>
<text x="35.4" y="119.2">G</text>
<text x="37.4" y="119.8" transform="rotate(-90 37.4 119.8)">S</text>
<text x="37.4" y="117.4" transform="rotate(-90 37.4 117.4)">D</text>
<text x="37.9" y="116.2">7</text>
<text x="38.3" y="117.8">QC?</text>
<text x="38.3" y="118.7">1kVNMOScascode</text>
<text x="39" y="116.5">s+</text>
<text x="41" y="117.4">CTRL</text>
<text x="41.6" y="119.7">TX+</text>
<text x="43.8" y="117.2">9</text>
<text x="43.8" y="119.5">10</text>
<text x="45.9" y="116.2" transform="rotate(90 45.9 116.2)">Vctrl:1</text>
<text x="48.9" y="119.2">net=TX+:1</text>
<text x="48.9" y="119.9">OUTPUT</text>
<text x="70.4" y="116.5">sGND</text>
<text x="70.8" y="115.5">sTrig</text>
<text x="72.9" y="115.3">5</text>
<text x="72.9" y="116.2">6</text>
<text x="74.3" y="116.5">GND</text>
<text x="75.6" y="115.5">G</text>
<text x="77.5" y="116.1" transform="rotate(-90 77.5 116.1)">S</text>
<text x="78" y="116.7">11</text>
<text x="78.4" y="114.1">QC?</text>
<text x="78.4" y="115.1">1kVNMOScascode</text>
<text x="79.2" y="116.9">s−</text>
<text x="81.5" y="117.4">sGND</text>
<text x="82.2" y="114.6">sw−</text>
<text x="84" y="117.2">15</text>
<text x="84" y="114.4">14</text>
<text x="90.2" y="114.8" transform="rotate(90 90.2 114.8)">D?</text>
<text x="98.8" y="114.8" transform="rotate(90 98.8 114.8)">D?</text>
<text x="104.2" y="115.1">1kVNMOScascode</text>
<text x="104.8" y="117.2">15</text>
<text x="104.8" y="114.4">14</text>
<text x="105.9" y="117.4">sGND</text>
<text x="105.9" y="114.6">sw−</text>
<text x="109.5" y="114.1">QC?</text>
<text x="109.6" y="116.9">s−</text>
<text x="110.7" y="116.7">11</text>
<text x="112.7" y="116.1" transform="rotate(-90 112.7 116.1)">S</text>
<text x="113.4" y="115.5">G</text>
<text x="113.5" y="116.5">GND</text>
<text x="116.3" y="115.3">5</text>
<text x="116.3" y="116.2">6</text>
<text x="117" y="115.5">sTrig</text>
<text x="117" y="116.5">sGND</text>
<text x="173.7" y="116.5">sGND</text>
<text x="174.2" y="115.5">sTrig</text>
<text x="176.2" y="115.3">5</text>
<text x="176.2" y="116.2">6</text>
<text x="177.7" y="116.5">GND</text>
<text x="178.9" y="115.5">G</text>
<text x="180.9" y="116.1" transform="rotate(-90 180.9 116.1)">S</text>
<text x="181.4" y="116.7">11</text>
<text x="181.8" y="114.1">QC?</text>
<text x="181.8" y="115.1">1kVNMOScascode</text>
<text x="182.5" y="116.9">s−</text>
<text x="184.8" y="117.4">sGND</text>
<text x="185.6" y="114.6">sw−</text>
<text x="187.3" y="114.4">14</text>
<text x="187.3" y="117.2">15</text>
<text x="193.6" y="114.8" transform="rotate(90 193.6 114.8)">D?</text>
<text x="227.5" y="114.5">or on both sides.</text>
<text x="227.5" y="116.4">Receiver side may actively switch on while diode is forward biased.</text>
<text x="227.5" y="118.3">Transmitter logic should attempt to maintain voltage at one side of the</text>
<text x="227.5" y="119.2">transformer preferentially. In most applications, this means power would</text>
<text x="13.9" y="120.8">2</text>
<text x="15" y="121.1">GND</text>
<text x="24.5" y="120.8">3</text>
<text x="25.6" y="121.1">GND</text>
<text x="29.8" y="120.2">sGND</text>
<text x="34.2" y="120.2">GND</text>
<text x="37.9" y="120.4">8</text>
<text x="39" y="120.6">s−</text>
<text x="41.6" y="121.1">TX−</text>
<text x="43.8" y="120.8">11</text>
<text x="48.9" y="120.6">net=TX−:1</text>
<text x="48.9" y="121.3">OUTPUT</text>
<text x="66.3" y="124.3">U?</text>
<text x="67.1" y="122.2">Vctrl:1</text>
<text x="73.6" y="121.8" transform="rotate(-90 73.6 121.8)">Vctrl:1</text>
<text x="76.9" y="121.2">R?</text>
<text x="77.6" y="120.7">10k</text>
<text x="81.1" y="121.2">R?</text>
<text x="81.7" y="120.7">10k</text>
<text x="94.6" y="121.1" transform="rotate(-90 94.6 121.1)">R?</text>
<text x="95.5" y="120.6" transform="rotate(-90 95.5 120.6)">0.001</text>
<text x="97.4" y="121.4">Passively rectifies incoming</text>
<text x="97.4" y="122.3">AC power into Vcc/Vee DC rails.</text>
<text x="97.4" y="124.2">When driven, H−Bridge transistors</text>
<text x="97.4" y="125.1">may actively rectify power to</text>
<text x="168.4" y="121">Vee does not consistently match any AC ground.</text>
<text x="168.4" y="122.9">Common (eg. Earth) grounding is not permitted,</text>
<text x="168.4" y="123.8">and may need to be broken by a transformer.</text>
<text x="168.4" y="124.7">However, a high−frequency flyback converter</text>
<text x="168.4" y="125.7">may be used for this purpose.</text>
<text x="194.3" y="124.3">Both the Buck and Flyback Isolator converters can perform PFC,</text>
<text x="194.3" y="125.2">therefore only one should be used in a given application.</text>
<text x="227.5" y="120.1">be taken from the AC grid to maintain the local DC grid, unless the local</text>
<text x="227.5" y="121.1">DC grid is offering substantial excess voltage.</text>
<text x="66.5" y="131.7">100k</text>
<text x="67.4" y="131.2">R?</text>
<text x="73.6" y="131.5" transform="rotate(-90 73.6 131.5)">Vctrl:1</text>
<text x="76.9" y="130.9">R?</text>
<text x="77.6" y="130.4">10k</text>
<text x="81.1" y="130.9">R?</text>
<text x="81.7" y="130.4">10k</text>
<text x="97.4" y="126.1">Vcc/Vee DC rails, or invert DC power</text>
<text x="97.4" y="127">onto AC rails.</text>
<text x="97.4" y="128.9">Note the diodes MUST be present to</text>
<text x="97.4" y="129.8">startup control circuitry IF external</text>
<text x="97.4" y="130.7">power is not provided to Vcc/Vee</text>
<text x="97.4" y="131.7">DC rails.</text>
<text x="77.8" y="132">Vref:1</text>
</g>
<g font-size=".7">
<text x="191.8" y="87.1">Vcc</text>
<text x="195.1" y="87.1">Vcc</text>
<text x="262.9" y="87.1">Vcc</text>
<text x="94.5" y="91.8">Vcc</text>
<text x="126.7" y="95.1" transform="rotate(90 126.7 95.1)">Vee</text>
<text x="195" y="94.1">Vee</text>
<text x="232" y="95.4">Vcc</text>
<text x="262.9" y="94.1">Vee</text>
<text x="63" y="96.3" transform="rotate(-90 63 96.3)">Vee</text>
<text x="166.3" y="96.3" transform="rotate(-90 166.3 96.3)">Vee</text>
<text x="233" y="101">2</text>
<text x="233" y="96.4">1</text>
<text x="239" y="101">4</text>
<text x="239" y="96.4">3</text>
<text x="196" y="104.7">Vcc</text>
<text x="206.5" y="104.1" transform="rotate(-90 206.5 104.1)">Vee</text>
<text x="63" y="113.8" transform="rotate(-90 63 113.8)">Vee</text>
<text x="126.7" y="112.6" transform="rotate(90 126.7 112.6)">Vee</text>
<text x="166.3" y="113.8" transform="rotate(-90 166.3 113.8)">Vee</text>
<text x="196" y="111.6">Vee</text>
<text x="231.9" y="109.8">Vee</text>
<text x="12.8" y="118.5">Vcc</text>
<text x="23.4" y="116.2">Vcc</text>
<text x="191.8" y="119.4">Vee</text>
<text x="12.8" y="122.7">Vee</text>
<text x="23.4" y="122.7">Vee</text>
<text x="66.5" y="125">5</text>
<text x="67.7" y="124.3">3</text>
<text x="69.9" y="124">1</text>
<text x="69.9" y="125.9">2</text>
<text x="67.7" y="128.7">Vee</text>
<text x="67.7" y="126.6">4</text>
<text x="82.5" y="131.9">Vee</text>
<text x="94" y="126.4">Vee</text>
</g>
</svg>
